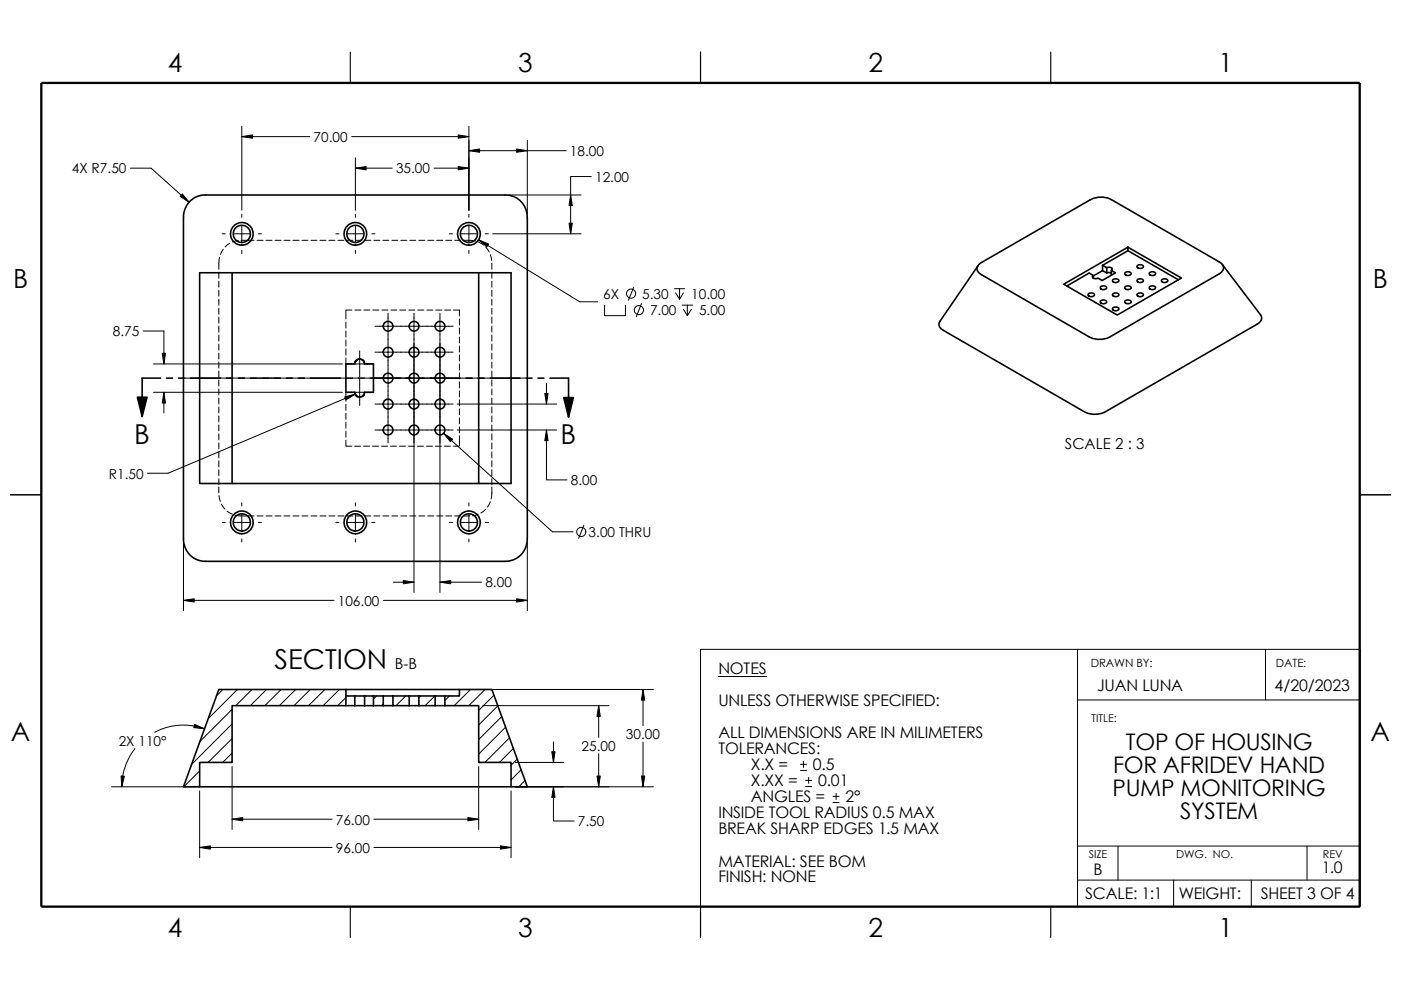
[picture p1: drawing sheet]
<svg xmlns="http://www.w3.org/2000/svg" width="297mm" height="210mm" viewBox="0 0 297 210" stroke-linecap="round" stroke-linejoin="round" font-family="sans-serif">
<g fill="none" stroke="#000" stroke-width=".21">
<path d="M27.7 35.7h4.3l8.1 7.2M51.3 26.8v17.8M51.3 29h14.4M74.5 29h24.9M75.4 33.5v11.1M75.4 35.7h7.8M92.1 35.7h7.3M99.4 26.8v17.8M99.4 32h20.6M111.8 29.8v15.5M125.4 37.4h-4.4v12.2M46.4 57.7v1.3"/>
<path d="M46.4 59.6v1.3M46.5 54.6l-.1 2.5M47.1 49.6h.7M47.3 52.9l-.6 1.1M48.7 51.6l-1 .8M49.5 49.6h3.5M50.5 51l-1.2 .3M51.1 51h1.3M51.3 45.4v.7M51.3 47.9v3.5M51.3 53.1v.7M52.6 51h1.3"/>
<path d="M54.5 51h1.3M54.8 49.6h.6M56.4 51h1.3M58.3 51h1.3M60.2 51h1.3M62.1 51h1.3M64 51h1.3M65.9 51h1.3M67.8 51h1.3M69.7 51h1.3M71.2 49.6h.7M71.6 51h1.3"/>
<path d="M73.6 51h1.2M73.6 49.6h3.5M75.4 45.4v.7M75.4 47.9v3.5M75.4 53.1v.7M75.5 51h1.2M77.4 51h1.2M78.8 49.6h.7M79.3 51h1.2M81.2 51h1.2M83.1 51h1.2M85 51h1.3"/>
<path d="M86.9 51h1.3M88.8 51h1.3M90.7 51h1.3M92.6 51h1.3M94.5 51h1.3M95.3 49.6h.6M96.4 51h1.3M97.7 49.6h3.5M98.3 51l2.5 .1M99.4 45.4v.7M99.4 47.9v3.5M99.4 53.1v.7"/>
<path d="M101.4 51.3l1.1 .7M101.5 50.9l21.4 13.1h3.8M102.9 49.6h.7M103 52.4l.7 1M104 54l.2 1.3M104.3 55.8v1.3M104.3 57.7v1.3M104.3 59.6v1.3M104.5 49.6h18.7M108 41.4h15.2M30.4 70.2h4.4v7M32.6 77.2h40"/>
<path d="M46.4 61.6v1.2M46.4 63.5v1.2M46.4 65.4v1.2M46.4 67.3v1.2M46.4 69.2v1.2M46.4 71.1v1.2M46.4 73v1.3M46.4 74.9v1.3M46.4 76.8v1.3M46.4 78.7v1.3M73.3 68.3v1.3M73.3 70.2v1.3"/>
<path d="M73.3 72.1v1.3M73.3 74v1.3M73.3 75.9v1.3M73.5 77.2h5.5M74.6 65.8h-1.3v1.9M75.2 65.8h1.3M76.3 74.4v5.6M77.1 65.8h1.3M79.1 65.8h1.2M79.5 74.7h16.6M79.5 69.2h16.6M81 65.8h1.2"/>
<path d="M82.3 66.4v27.6M82.9 65.8h1.2M84.8 65.8h1.2M86.7 65.8h1.2M87.8 66.4v59.3M88.6 65.8h1.2M90.5 65.8h1.3M92.4 65.8h1.3M93.3 66.4v59.3M94.3 65.8h1.3M96.1 65.8h1.3v1.2M97.4 67.7v1.2"/>
<path d="M97.4 69.6v1.2M97.4 71.5v1.2M97.4 73.4v1.3M97.4 75.3v1.3M97.4 77.2v1.3M97.4 79.1v1.3M104.3 61.6v1.2M104.3 63.5v1.2M104.3 65.4v1.2M104.3 67.3v1.2M104.3 69.2v1.2M104.3 71.1v1.2"/>
<path d="M104.3 73v1.3M104.3 74.9v1.3M104.3 76.8v1.3M104.3 78.7v1.3M128.2 64.7v2.3h4.4v-2.3M134.4 60.9l-1.2 2.8M136 64.4l-1.1 2.8M143 61.2h2.2M143.3 62.1l.8 1.4M144.1 61.2v2.3M144.6 64.7h2.3M144.9 62.1l-.8 1.4"/>
<path d="M144.9 65.6l.8 1.4M145.7 64.7v2.3M146.6 65.6l-.9 1.4M32.6 83.2h40M34.8 83.2v4.4M39.2 80.2h15.2M46.4 80.6v1.3M46.4 82.5v1.3M46.4 84.4v1.3M46.4 86.3v1.3M46.4 88.2v1.3M46.4 90.1v1.3"/>
<path d="M46.4 92v1.3M46.4 93.9v1.3M46.4 95.8v1.3M46.4 97.7v1.3M46.4 99.7v1.2M55.6 80.2h1.3M58.2 80.2h15.2M73.3 83.2v1.9M73.3 85.7v1.3M73.3 87.7v1.2M73.3 89.6v1.2M73.3 91.5v1.2"/>
<path d="M73.3 93.4v1.2h1.3M73.5 83.2h5.5M74.7 80.2h1.3M75.2 94.6h1.3M75.3 83.6l-39.7 16.8h-4.3M76.3 80.4v5.6M77.1 94.6h1.3M79 94.6h1.3M79.5 91.2h16.6M79.5 85.7h16.6M80.9 94.6h1.3M82.8 94.6h1.3"/>
<path d="M84.7 94.6h1.3M86.6 94.6h1.3M88.5 94.6h1.3M90.4 94.6h1.3M92.3 94.6h1.3M94 91.9l23.1 20.9h4.4M94.2 94.6h1.3M96.1 80.2h-18.9M96.3 80.2h15.2M96.9 91.2h21.1M96.9 85.7h21.1M97.4 92.4v2.2h-1.3"/>
<path d="M97.4 81v1.3M97.4 82.9v1.3M97.4 84.8v1.3M97.4 86.7v1.3M97.4 88.6v1.3M97.4 90.5v1.3M104.3 80.6v1.3M104.3 82.5v1.3M104.3 84.4v1.3M104.3 86.3v1.3M104.3 88.2v1.3M104.3 90.1v1.3"/>
<path d="M104.3 92v1.3M104.3 93.9v1.3M104.3 95.8v1.3M104.3 97.7v1.3M104.3 99.7v1.2M115.9 91.2v10.6h4.3M115.9 81.3v4.4M38.9 115.1v14.4M46.4 103.3v1.3M46.4 101.6v1.2M46.4 105.1l.3 1.2M46.9 106.9l.8 1.1"/>
<path d="M47.1 110.8h.7M48.1 108.4l1.1 .7M49.5 110.8h3.5M49.8 109.3l2.6 .1M51.3 106.6v.7M51.3 109.1v3.4M51.3 114.3v.7M52.6 109.4h1.3M54.5 109.4h1.3M54.8 110.8h.6M56.4 109.4h1.3M58.3 109.4h1.3"/>
<path d="M60.2 109.4h1.3M62.1 109.4h1.3M64 109.4h1.3M65.9 109.4h1.3M67.8 109.4h1.3M69.7 109.4h1.3M71.2 110.8h.7M71.6 109.4h1.3M73.6 109.4h1.2M73.6 110.8h3.5M75.4 106.6v.7M75.4 109.1v3.4"/>
<path d="M75.4 114.3v.7M75.5 109.4h1.2M77.4 109.4h1.2M78.8 110.8h.7M79.3 109.4h1.2M81.2 109.4h1.2M83.1 109.4h1.2M85 109.4h1.3M86.9 109.4h1.3M88.8 109.4h1.3M90.7 109.4h1.3M92.6 109.4h1.3"/>
<path d="M94.5 109.4h1.3M95.3 110.8h.6M96.4 109.4h1.3M97.7 110.8h3.5M98.3 109.4h1.3M99.4 106.6v.7M99.4 109.1v3.4M99.4 114.3v.7M101.4 109.1l-1.2 .3M102.9 110.8h.7M103 108l-1 .8M103.9 106.4l-.5 1.1"/>
<path d="M104.3 103.3l-.2 2.5M104.3 101.6v1.2M111.8 115.1v14.4M123.8 111.4l-1.1 2.8M38.9 127.3h31.9M81.3 127.3h30.5M83.4 123.5h4.4M93.3 123.5h8.8M228.4 137.7v54.6M268.3 137.7v10.8M288.3 137.7h-139.8v54.6h139.8M28.6 158.8a13.1 13.1 0 0 0-2.8 8.1"/>
<path d="M43.4 154.6a13 13 0 0 0-10.6 .7M47.2 146.2l-1.3 1.4M49.2 159.7l-2 2M49.2 156.6l-5.1 5.1M49.2 150.5l-6.8 6.8M49.2 153.5l-8.6 8.6M50.3 146.2l-6.1 6.2M53.4 146.2l-3.4 3.5M56.5 146.2l-3.4 3.5M59.6 146.2l-3.4 3.5M62.7 146.2l-3.5 3.5M65.8 146.2l-3.5 3.5"/>
<path d="M68.9 146.2l-3.5 3.5M72 146.2l-3.5 3.5M73.3 147.9l-1.7 1.8M79.8 147.6l-.6 .7M81.3 149.3l-.4 .4M86 147.6l-2 2.1M89.1 147.6l-.3 .3M92.2 147.6l-2.1 2.1M95.3 147.6l-1 1M98.3 146.2h40.2M99.8 146.2l-3.5 3.5M102.4 149.7h26.7"/>
<path d="M102.8 146.2l-3.4 3.5M104.7 147.4l-3.2 3.3M105.6 149.7l-4.1 4.1M106.4 152l-4.9 4.9M107.2 154.2l-5.7 5.8M108 156.5l-5.2 5.2M108.8 158.8l-2.9 2.9M117.3 157.4v4.3M126.9 149.7v6.7M126.9 159.9v7M136.3 146.2v7.7M136.3 157.4v9.5"/>
<path d="M152.3 143.4h10.2M228.4 148.5h59.9M23.6 166.9h17.9M42.3 166.6l-.2 .3M42.3 163.5l-3.3 3.4M42.3 179.7h28.1M42.3 167.7v14.2M49.2 162.6v13.3M49.2 173.8h21.2M79.3 173.8h22.2M79.3 179.7h29M101.5 162.6v13.3"/>
<path d="M108.3 167.7v14.2M109.2 166.9h29.3M109.2 161.7h10.3M109.7 161l-1.4 1.3M110.5 163.3l-2.2 2.1M111.3 165.5l-1.3 1.4M117.3 166.9v7.2h4.4M169.7 163.4h1.3M169.7 162.1h1.3M170.3 161.5v1.3M170.8 166.8h1.3M170.8 165.5h1.3"/>
<path d="M171.4 164.9v1.3M176.6 170.2h1.3M176.6 168.9h1.3M177.3 168.3v1.3M228.4 179.5h59.9M237 179.5v7.2M277.1 179.5v7.2M228.4 186.7h59.9M248.8 186.7v5.6M265.3 186.7v5.6"/>
<circle cx="133.8" cy="62.3" r=".97"/>
<circle cx="135.5" cy="65.8" r=".97"/>
<circle cx="123.2" cy="112.8" r=".97"/>
</g>
<path d="M74.3 11v6.6M148.5 11v6.6M222.8 11v6.6M8.8 104.9h-6.6M294.8 104.9h-6.5M74.3 192.3v6.5M148.5 192.3v6.5M222.8 192.3v6.5" fill="none" stroke="#000" stroke-width=".23"/>
<g fill="none" stroke="#000" stroke-width=".34">
<path d="M40.2 42.8a4.5 4.5 0 0 1 3.4-1.4h63.5a4.6 4.6 0 0 1 4.7 4.8v68a4.7 4.7 0 0 1-4.7 4.9h-63.5a4.7 4.7 0 0 1-4.7-4.9v-68a4.9 4.9 0 0 1 1.3-3.4zM42.3 57.8h66v44.8h-66zM49.2 57.8v44.8M101.5 57.8v44.8M207.5 56.2l.6-.6 23-13.2a4.9 4.9 0 0 1 4.5-.1l22.9 13.2a1.36 1.36 0 0 1 .9 1.4 1.36 1.36 0 0 1-1 1.2l-23 13.3a4.8 4.8 0 0 1-4.5 .1l-22.8-13.2a1.28 1.28 0 0 1-.6-2.1zM231.8 58.4v.6M233.8 57.4l.9 .5h.9M233.8 56.3v1.1M233.8 57.4l-2 1.1M233.8 56.3l.9 .5a.62 .62 0 0 1 .7-.2 .62 .62 0 0 1 .3 .7l-.1 .1 .9 .5-2.8 1.6-.9-.5a.63 .63 0 0 1-.7 .2 .63 .63 0 0 1-.4-.7l.1-.1-.9-.5-4.7 2.8M234.7 56.8v1.1M235.6 57.4v1"/>
<path d="M236 59.3l.8-.1 .4 .2v.3a.72 .72 0 0 1-.7 .3 .72 .72 0 0 1-.6-.6zM238.6 57.8a.75 .75 0 0 1 1.2 .3 .74 .74 0 0 1-.7 .3 .74 .74 0 0 1-.6-.5zM239.1 52.4v.8M239.1 53.2l10.7 6.2M239.1 53.2l-5.3 3.1M241.2 56.3a.78 .78 0 0 1 1.2 .3 .81 .81 0 0 1-1.4-.1zM241.2 59.3a.96 .96 0 0 1 1.2 .1v.3a.72 .72 0 0 1-.7 .3 .72 .72 0 0 1-.6-.6zM243.8 57.8a.75 .75 0 0 1 1.2 .3 .74 .74 0 0 1-.7 .3 .74 .74 0 0 1-.6-.5zM246.4 59.3a.96 .96 0 0 1 1.2 .1v.3a.72 .72 0 0 1-.8 .3 .72 .72 0 0 1-.5-.6zM259.2 56.1l8 10.7a1.31 1.31 0 0 1-.7 2l-32.1 18.5a4.9 4.9 0 0 1-4.5 .1l-30.2-17.5a1.18 1.18 0 0 1-.4-1.7l8.1-11.9M73.3 77.2h1.9l.3-.7 .8-.4 .7 .4 .3 .7h1.9v6h-1.9l-.3 .7-.7 .3-.7-.2-.4-.8h-1.9zM225.5 60.3l13.6-7.9 11.4 6.6-13.6 7.8z"/>
<path d="M230.8 62.3a.79 .79 0 0 1 1.2 .3 .73 .73 0 0 1-.7 .3 .73 .73 0 0 1-.6-.5zM233.3 60.9l.5-.3 .6 .1 .2 .2v.3a.69 .69 0 0 1-.7 .3 .69 .69 0 0 1-.6-.6zM233.4 63.8a.7 .7 0 0 1 .7-.2 .7 .7 0 0 1 .5 .6 .76 .76 0 0 1-1.3-.3zM236 65.3l.8-.1 .4 .2v.3a.72 .72 0 0 1-.7 .3 .72 .72 0 0 1-.6-.6zM236 62.3a.78 .78 0 0 1 1.2 .3 .73 .73 0 0 1-.7 .3 .73 .73 0 0 1-.6-.5zM238.5 60.9l.8-.3 .5 .3v.2a.69 .69 0 0 1-.7 .4 .69 .69 0 0 1-.6-.6zM238.6 63.8a.77 .77 0 0 1 1.2 .3 .74 .74 0 0 1-.7 .3 .74 .74 0 0 1-.6-.5zM241.2 62.3a.78 .78 0 0 1 1.2 .3 .73 .73 0 0 1-.7 .3 .73 .73 0 0 1-.6-.5zM243.7 60.9l.5-.3 .8 .3a.63 .63 0 0 1-1 .5l-.3-.3zM34.1 80.2h-4v8.1M35.3 80.2h1.3M37.9 80.2h1.2"/>
<path d="M40.4 80.2h6.4M48 80.2h1.3M50.6 80.2h1.2M53.1 80.2h6.4M60.7 80.2h1.3M63.3 80.2h1.2M65.8 80.2h6.4M73.4 80.2h1.3M76 80.2h1.2M78.5 80.2h6.4M86.1 80.2h1.3M88.7 80.2h1.2"/>
<path d="M91.2 80.2h6.4M98.8 80.2h1.3M101.4 80.2h1.2M103.9 80.2h6.4M111.5 80.2h1.3M114.1 80.2h1.2M116.6 80.2h3.9v8.3M288.3 137.7v54.6M46.4 146.2h26.9v3.5h-24.1v12h-6.9v5.2h-3.4zM73.3 149.7h1.9M73.3 147.6h1.9M73.3 146.2h24.1"/>
<path d="M75.2 147.6v2.1M75.2 149.7h2.1M75.2 147.6h2.1M77.3 149.7h4M77.3 147.6h4M77.3 147.6v2.1M79.2 147.6v2.1M81.3 147.6v2.1M81.3 149.7h2M81.3 147.6h2M83.3 149.7h3.5M83.3 147.6h3.5"/>
<path d="M83.3 147.6v2.1M86.8 147.6v2.1M86.8 149.7h2M86.8 147.6h2M88.8 147.6h3.5M88.8 147.6v2.1M92.3 147.6v2.1h-3.5M92.3 149.7h2M92.3 147.6h2M94.3 147.6h3.1v-1.4h6.9l7.5 20.7h-3.5v-5.2h-6.8v-12h-7.2zM42.3 166.9h66"/>
<circle cx="51.3" cy="49.6" r="1.83"/>
<circle cx="51.3" cy="49.6" r="2.4"/>
<circle cx="75.3" cy="49.6" r="1.83"/>
<circle cx="75.3" cy="49.6" r="2.41"/>
<circle cx="99.4" cy="49.6" r="1.83"/>
<circle cx="99.4" cy="49.6" r="2.41"/>
<circle cx="82.3" cy="69.2" r="1.03"/>
<circle cx="82.3" cy="74.7" r="1.03"/>
<circle cx="87.8" cy="69.2" r="1.03"/>
<circle cx="87.8" cy="74.7" r="1.03"/>
<circle cx="93.3" cy="69.2" r="1.03"/>
<circle cx="93.3" cy="74.7" r="1.03"/>
<circle cx="82.3" cy="85.7" r="1.03"/>
<circle cx="82.3" cy="80.2" r="1.03"/>
<circle cx="82.3" cy="91.2" r="1.03"/>
<circle cx="87.8" cy="80.2" r="1.03"/>
<circle cx="87.8" cy="85.7" r="1.03"/>
<circle cx="87.8" cy="91.2" r="1.03"/>
<circle cx="93.3" cy="80.2" r="1.03"/>
<circle cx="93.3" cy="91.2" r="1.03"/>
<circle cx="93.3" cy="85.7" r="1.03"/>
<circle cx="51.3" cy="110.8" r="1.83"/>
<circle cx="51.3" cy="110.8" r="2.4"/>
<circle cx="75.3" cy="110.8" r="1.83"/>
<circle cx="75.3" cy="110.8" r="2.4"/>
<circle cx="99.4" cy="110.8" r="1.82"/>
<circle cx="99.4" cy="110.8" r="2.41"/>
</g>
<path d="M8.8 17.6h279.5v174.7h-279.5z" fill="none" stroke="#000" stroke-width=".49"/>
<g fill="#000" stroke="#000" stroke-width=".21">
<path d="M51.3 29l2.2-.4v.7z" fill-rule="evenodd"/>
<path d="M75.4 35.7l2.2-.4v.7z" fill-rule="evenodd"/>
<path d="M99.4 32l2.3-.4v.7z" fill-rule="evenodd"/>
<path d="M97.2 35.3l2.2 .4-2.2 .3z" fill-rule="evenodd"/>
<path d="M97.2 28.6l2.2 .4-2.2 .3z" fill-rule="evenodd"/>
<path d="M109.5 31.6l2.3 .4-2.3 .3z" fill-rule="evenodd"/>
<path d="M38.6 41.1l1.5 1.8-1.9-1.2z" fill-rule="evenodd"/>
<path d="M101.5 50.9l2.1 .9-.4 .5z" fill-rule="evenodd"/>
<path d="M121 41.4l.3 2.2h-.7z" fill-rule="evenodd"/>
<path d="M120.6 47.3h.7l-.3 2.3z" fill-rule="evenodd"/>
<path d="M34.4 74.9h.7l-.3 2.3z" fill-rule="evenodd"/>
<path d="M34.8 83.2l.3 2.3h-.7z" fill-rule="evenodd"/>
<path d="M73.1 84.2l2.2-.6-1.9 1.2z" fill-rule="evenodd"/>
<path d="M94 91.9l2 1.3-.5 .5z" fill-rule="evenodd"/>
<path d="M115.5 83.4h.7l-.3 2.3z" fill-rule="evenodd"/>
<path d="M115.9 91.2l.3 2.3h-.7z" fill-rule="evenodd"/>
<path d="M38.9 127.3l2.3-.3v.7z" fill-rule="evenodd"/>
<path d="M85.5 123.1l2.3 .4-2.3 .3z" fill-rule="evenodd"/>
<path d="M93.3 123.5l2.3-.4v.7z" fill-rule="evenodd"/>
<path d="M109.5 127l2.3 .3-2.3 .4z" fill-rule="evenodd"/>
<path d="M41.3 153.6l2.1 1-2.3-.3z" fill-rule="evenodd"/>
<path d="M126.9 149.7l.4 2.3h-.7z" fill-rule="evenodd"/>
<path d="M136.3 146.2l.4 2.3h-.7z" fill-rule="evenodd"/>
<path d="M25.7 164.6h.7l-.6 2.3z" fill-rule="evenodd"/>
<path d="M42.3 179.7l2.3-.3v.7z" fill-rule="evenodd"/>
<path d="M49.2 173.8l2.3-.4v.7z" fill-rule="evenodd"/>
<path d="M99.2 173.4l2.3 .4-2.3 .3z" fill-rule="evenodd"/>
<path d="M106.1 179.4l2.2 .3-2.2 .4z" fill-rule="evenodd"/>
<path d="M117 159.4h.7l-.4 2.3z" fill-rule="evenodd"/>
<path d="M117.3 166.9l.4 2.2h-.7z" fill-rule="evenodd"/>
<path d="M126.6 164.6h.7l-.4 2.3z" fill-rule="evenodd"/>
<path d="M136 164.6h.7l-.4 2.3z" fill-rule="evenodd"/>
</g>
<path d="M29.1 84.2h2.1l-1.1 4.1zM119.5 84.3h2.1l-1.1 4.2z" fill="#000" stroke="#000" stroke-width=".34"/>
<g font-size="5.8">
<text x="28.5" y="94.1">B</text>
<text x="118.9" y="94.1">B</text>
<text x="58.2" y="141.9">SECTION</text>
</g>
<g font-size="5.6">
<text x="35.6" y="15.3">4</text>
<text x="109.9" y="15.3">3</text>
<text x="184.1" y="15.3">2</text>
<text x="258.3" y="15.3">1</text>
<text x="2.8" y="61.1">B</text>
<text x="291" y="61.1">B</text>
<text x="2.3" y="157.2">A</text>
<text x="290.6" y="157.2">A</text>
<text x="35.6" y="198.7">4</text>
<text x="109.9" y="198.7">3</text>
<text x="184.1" y="198.7">2</text>
<text x="258.3" y="198.7">1</text>
</g>
<g font-size="4.8">
<text x="238.7" y="159">TOP OF HOUSING</text>
<text x="236" y="163.9">FOR AFRIDEV HAND</text>
<text x="235.9" y="168.7">PUMP MONITORING</text>
<text x="250.2" y="173.6">SYSTEM</text>
</g>
<g font-size="3.4">
<text x="152.3" y="143">NOTES</text>
<text x="152.3" y="149.8">UNLESS OTHERWISE SPECIFIED:</text>
<text x="232.6" y="146.5">JUAN LUNA</text>
<text x="270.3" y="146.5">4/20/2023</text>
<text x="152.3" y="156.6">ALL DIMENSIONS ARE IN MILIMETERS</text>
<text x="152.3" y="160">TOLERANCES:</text>
<text x="159.2" y="166.8">X.XX =</text>
<text x="159.2" y="163.4">X.X =</text>
<text x="172.3" y="163.4">0.5</text>
<text x="173.4" y="166.8">0.01</text>
<text x="152.3" y="173.6">INSIDE TOOL RADIUS 0.5 MAX</text>
<text x="159.2" y="170.2">ANGLES =</text>
<text x="179.3" y="170.2">2°</text>
<text x="152.3" y="177">BREAK SHARP EDGES 1.5 MAX</text>
<text x="152.3" y="183.8">MATERIAL: SEE BOM</text>
<text x="231.9" y="185.5">B</text>
<text x="280.2" y="185.2">1.0</text>
<text x="152.3" y="187.2">FINISH: NONE</text>
<text x="230.1" y="190.6">SCALE: 1:1</text>
<text x="249.9" y="190.6">WEIGHT:</text>
<text x="267.3" y="190.6">SHEET 3 OF 4</text>
</g>
<g font-size="3.2">
<text x="225.8" y="95.3">SCALE 2 : 3</text>
<text x="83.7" y="142">B-B</text>
</g>
<g font-size="2.9">
<text x="66.5" y="30.1">70.00</text>
<text x="120.8" y="33.1">18.00</text>
<text x="15.2" y="36.8">4X R7.50</text>
<text x="84" y="36.8">35.00</text>
<text x="126.2" y="38.6">12.00</text>
<text x="127.9" y="63.4">6X</text>
<text x="136.2" y="63.4">5.30</text>
<text x="146.6" y="63.4">10.00</text>
<text x="23.9" y="71.3">8.75</text>
<text x="137.8" y="66.9">7.00</text>
<text x="148.2" y="66.9">5.00</text>
<text x="23" y="101.5">R1.50</text>
<text x="121" y="102.9">8.00</text>
<text x="124.8" y="113.9">3.00 THRU</text>
<text x="102.9" y="124.6">8.00</text>
<text x="71.6" y="128.5">106.00</text>
<text x="25.2" y="158.2">2X 110°</text>
<text x="123.3" y="159.3">25.00</text>
<text x="132.7" y="156.8">30.00</text>
<text x="71.2" y="174.9">76.00</text>
<text x="122.5" y="175.3">7.50</text>
<text x="71.2" y="180.9">96.00</text>
</g>
<g font-size="2.4">
<text x="231.3" y="141.4">DRAWN BY:</text>
<text x="270.5" y="141.4">DATE:</text>
</g>
<g font-size="2.3">
<text x="231.5" y="153.2">TITLE:</text>
<text x="230.8" y="182">SIZE</text>
<text x="249.4" y="182">DWG. NO.</text>
<text x="280.5" y="182">REV</text>
</g>
</svg>
